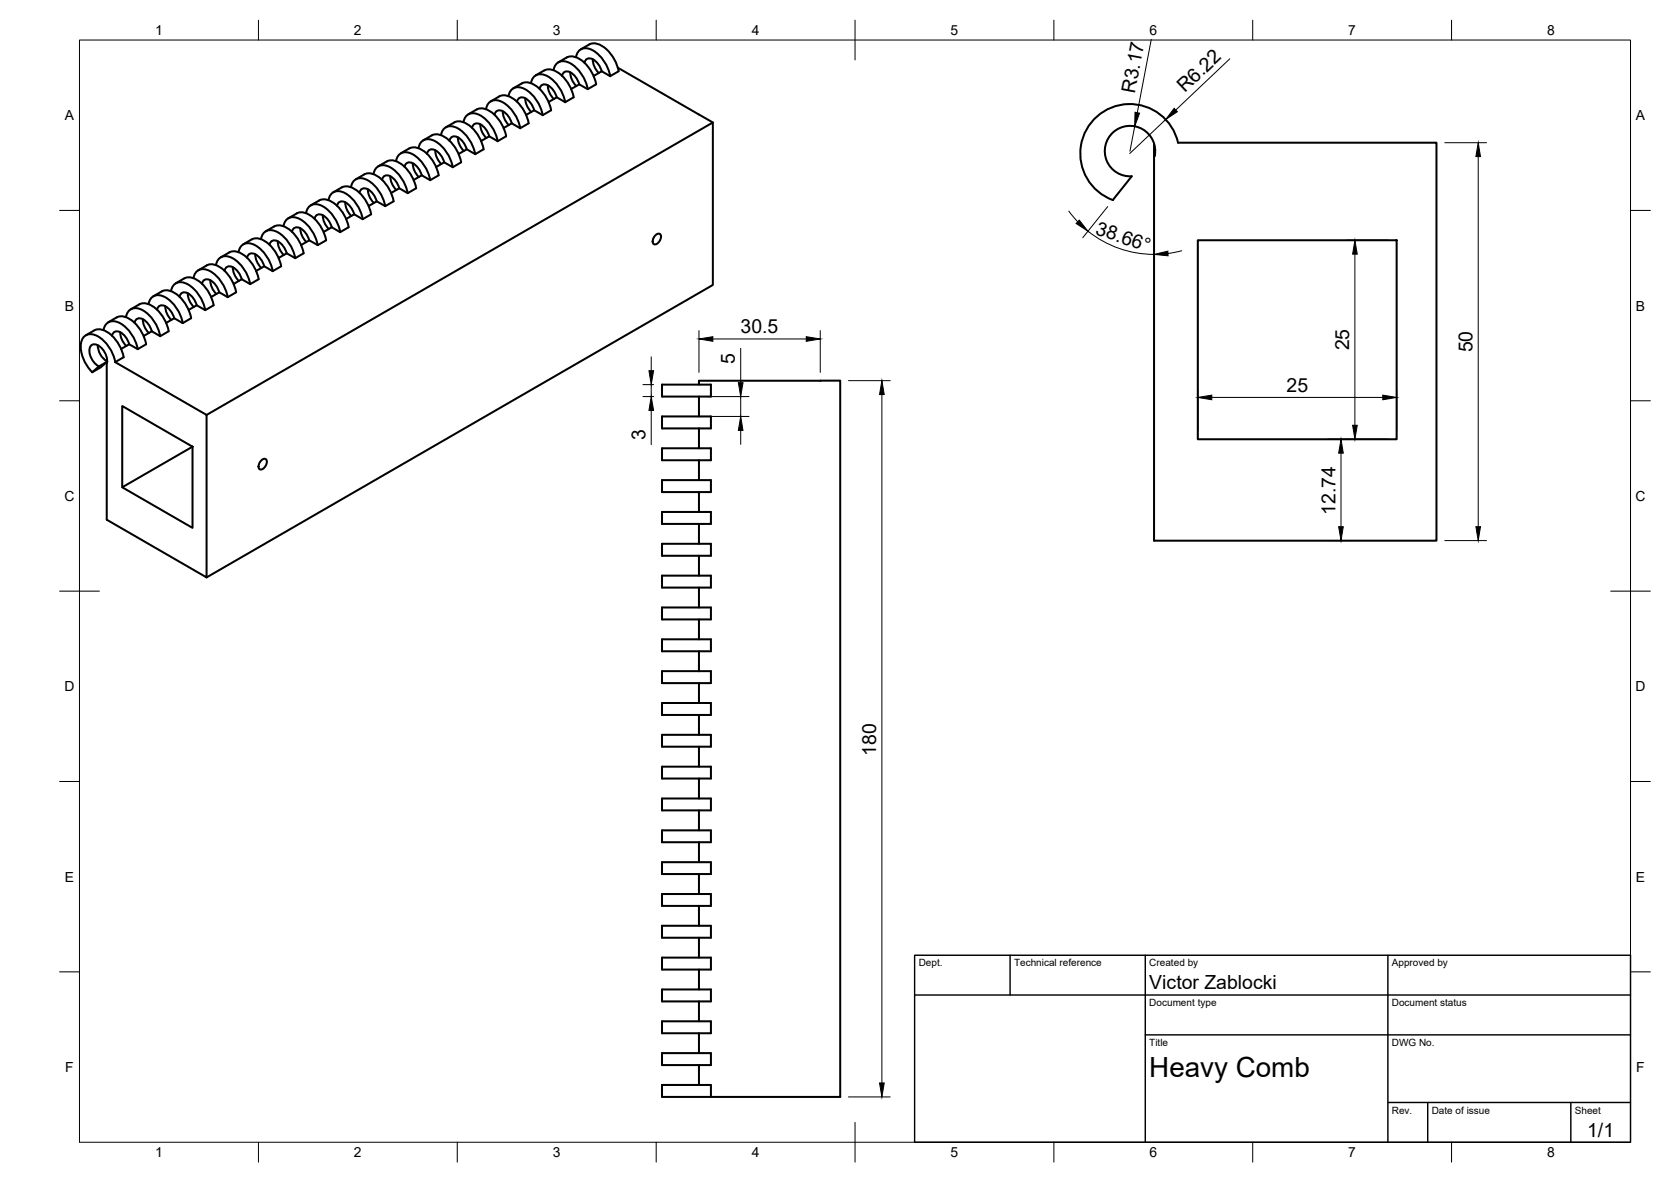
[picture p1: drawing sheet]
<svg xmlns="http://www.w3.org/2000/svg" width="420mm" height="297mm" viewBox="0 0 420 297" stroke-linecap="round" stroke-linejoin="round" font-family="sans-serif">
<!-- layer: Visible -->
<g fill="none" stroke="#000" stroke-width=".51">
<path d="M134.7 18.9a4.5 4.5 0 0 1 3.9-1.4 8.9 8.9 0 0 1 5.7 6.9M139.2 17.6a2.57 2.57 0 0 1 4.2-1.7 9.7 9.7 0 0 1 4.4 6.5M140.4 15.7a4.5 4.5 0 0 1 3.8-1.5 8.9 8.9 0 0 1 5.7 7M141.3 19.1a1.38 1.38 0 0 1 1-1.2 1.38 1.38 0 0 1 1.5 .5l1.1 1.2 .7 1.6M143.4 18.2l.4 1.8 1.1 1.6M144.8 14.4a2.57 2.57 0 0 1 4.3-1.7 9.7 9.7 0 0 1 4.3 6.4M146 12.4a4.4 4.4 0 0 1 3.9-1.5 8.9 8.9 0 0 1 5.7 7l-2.2 1.2-2.1-1.2M147 15.8a1.38 1.38 0 0 1 1-1.2 1.38 1.38 0 0 1 1.4 .5l1.2 1.2 .7 1.6M149.1 14.9l.3 1.8 1.2 1.6M151.3 17.9l-2.1 1.2M155.3 17l23.9 13.8v40.8l-127.3 73.5M102.9 37.3l-2.1 1.2"/>
<path d="M102.9 37.3a4.3 4.3 0 0 1 4.9 1.8l1 1.3 .8 1.4 .7 2.2-2.1 1.3M105.2 37.2a2.57 2.57 0 0 1 4.3-1.7 9.7 9.7 0 0 1 4.3 6.5M107.4 38.6a1.38 1.38 0 0 1 1-1.1 1.38 1.38 0 0 1 1.4 .5l1.2 1.2 .7 1.6M108.5 34l-2.1 1.3M108.6 34a4.3 4.3 0 0 1 4.8 1.8l1 1.3 .8 1.4 .8 2.3-2.2 1.2-2.1-1.2M109.4 37.8l.4 1.8 1.2 1.6M110.9 34a2.57 2.57 0 0 1 4.2-1.7 9.7 9.7 0 0 1 4.4 6.4M113 35.4a1.38 1.38 0 0 1 1-1.2 1.38 1.38 0 0 1 1.5 .5l1.1 1.2 .7 1.6M114.2 30.8a4.3 4.3 0 0 1 4.9 1.7l1 1.3 .8 1.4 .7 2.3-2.1 1.2M114.2 30.8l-2.1 1.2M115.1 34.5l.4 1.8 1.1 1.6M116.5 30.7a2.57 2.57 0 0 1 4.3-1.7 9.7 9.7 0 0 1 4.3 6.5"/>
<path d="M117.4 37.5l-2.1 1.2M117.4 37.5l2.1 1.2M117.8 28.7a4.5 4.5 0 0 1 3.8-1.4 8.9 8.9 0 0 1 5.7 6.9M118.7 32.1a1.38 1.38 0 0 1 1-1.1 1.38 1.38 0 0 1 1.5 .5l1.1 1.2 .7 1.6M120.8 31.2l.4 1.8 1.1 1.7M122.2 27.4a2.57 2.57 0 0 1 4.2-1.7 9.7 9.7 0 0 1 4.4 6.5M123 34.3l-2 1.1M123 34.3l2.1 1.2M124.3 28.8a1.38 1.38 0 0 1 1.1-1.1 1.38 1.38 0 0 1 1.4 .5l1.1 1.2 .8 1.6M125.5 24.2l-2.1 1.3M125.5 24.2a4.3 4.3 0 0 1 4.9 1.8l1 1.3 .8 1.4 .7 2.3-2.1 1.2-2.1-1.2M126.4 28l.4 1.8 1.1 1.6"/>
<path d="M127.3 34.3l-2.2 1.2M127.9 24.2a2.57 2.57 0 0 1 4.2-1.7 9.7 9.7 0 0 1 4.4 6.4M128.7 31l-2.1 1.2M129.1 22.2a4.4 4.4 0 0 1 3.8-1.5 8.9 8.9 0 0 1 5.7 7l-2.1 1.2M130 25.6a1.38 1.38 0 0 1 1-1.2 1.38 1.38 0 0 1 1.5 .5l1.1 1.2 .7 1.6M132.1 24.7l.4 1.8 1.1 1.6M133.5 20.9a2.57 2.57 0 0 1 4.2-1.7 9.7 9.7 0 0 1 4.4 6.5M134.3 27.7l-2 1.2M134.3 27.7l2.2 1.2M135.7 22.3a1.38 1.38 0 0 1 1-1.1 1.38 1.38 0 0 1 1.4 .5l1.2 1.2 .7 1.6M137.7 21.4l.4 1.8 1.2 1.7M140 24.5l-2.1 1.1"/>
<path d="M140 24.5l2.1 1.2 2.1-1.2M145.6 21.2l2.2 1.2 2.1-1.2M145.6 21.2l-2 1.2M179.2 30.8l-127.3 73.5M290.2 36.1v3.1h.1a6.3 6.3 0 0 0-5.5-7.5 6.3 6.3 0 0 0-7 6.2 6.3 6.3 0 0 0 6.8 6.4l-4.8 6M296.2 35.9h65v100h-71v-96.7M296.2 35.9a12.4 12.4 0 0 0-20.4-6.6 12.4 12.4 0 0 0 4 21M66.8 58.1a4.5 4.5 0 0 1 3.9-1.4 8.9 8.9 0 0 1 5.6 6.9l-2.1 1.3M71.3 56.8a2.57 2.57 0 0 1 4.2-1.7 9.7 9.7 0 0 1 4.4 6.5M72.5 54.9a4.4 4.4 0 0 1 3.8-1.5 8.9 8.9 0 0 1 5.7 7M73.4 58.2a1.38 1.38 0 0 1 1-1.1 1.38 1.38 0 0 1 1.5 .5l1.1 1.2 .7 1.6M75.5 57.4l.4 1.8 1.1 1.6"/>
<path d="M76.9 53.6a2.57 2.57 0 0 1 4.3-1.7 9.7 9.7 0 0 1 4.4 6.4M79.1 55a1.38 1.38 0 0 1 1-1.2 1.38 1.38 0 0 1 1.5 .5l1.1 1.2 .7 1.6M80.3 50.4l-2.2 1.2M80.3 50.4a4.3 4.3 0 0 1 4.9 1.7l1 1.3 .8 1.4 .7 2.3M81.2 54.1l.3 1.8 1.2 1.6M82.6 50.3a2.57 2.57 0 0 1 4.2-1.7 9.7 9.7 0 0 1 4.4 6.5M83.4 57.1l-2 1.2M83.4 57.1l2.1 1.2M83.8 48.3a4.5 4.5 0 0 1 3.8-1.4 8.9 8.9 0 0 1 5.7 6.9l-2.1 1.3M84.7 51.7a1.38 1.38 0 0 1 1.1-1.1 1.38 1.38 0 0 1 1.4 .5l1.1 1.2 .8 1.6M86.8 50.8l.4 1.8 1.1 1.7M87.7 57.1l-2.2 1.2"/>
<path d="M88.3 47a2.57 2.57 0 0 1 4.2-1.7 9.7 9.7 0 0 1 4.4 6.5M89.1 53.9l-2.1 1.1M89.1 53.9l2.1 1.2M89.5 45.1a4.4 4.4 0 0 1 3.8-1.5 8.9 8.9 0 0 1 5.7 7M90.4 48.4a1.38 1.38 0 0 1 1-1.1 1.38 1.38 0 0 1 1.5 .5l1.1 1.2 .7 1.6M92.5 47.6l.4 1.8 1.1 1.6M93.9 43.8a2.57 2.57 0 0 1 4.2-1.7 9.7 9.7 0 0 1 4.4 6.4M94.7 50.6l-2 1.2M94.7 50.6l2.2 1.2M96.1 45.2a1.38 1.38 0 0 1 1-1.2 1.38 1.38 0 0 1 1.4 .5l1.2 1.2 .7 1.6M97.2 40.6l-2.1 1.2M97.3 40.6a4.3 4.3 0 0 1 4.8 1.7l1 1.3 .8 1.4 .7 2.3"/>
<path d="M98.1 44.3l.4 1.8 1.1 1.6M99 50.6l-2.1 1.2M99.6 40.5a2.57 2.57 0 0 1 4.2-1.7 9.7 9.7 0 0 1 4.4 6.5M100.4 47.3l-2.1 1.2M100.4 47.3l2.1 1.2M101.7 41.9a1.38 1.38 0 0 1 1-1.1 1.38 1.38 0 0 1 1.5 .5l1.1 1.2 .7 1.6M103.8 41l.4 1.8 1.1 1.7M104.6 47.3l-2.1 1.2M106 44.1l-2 1.1M106 44.1l2.2 1.2M111.7 40.8l-2.1 1.2M164.8 59.1a.77 .77 0 0 1 1.4 0 1.95 1.95 0 0 1-1.7 2.3 1.29 1.29 0 0 1 0-2z"/>
<path d="M31.7 79.7a2.57 2.57 0 0 1 4.2-1.7 9.7 9.7 0 0 1 4.4 6.5M32.9 77.7a4.5 4.5 0 0 1 3.8-1.4 8.9 8.9 0 0 1 5.7 6.9M37.3 76.4a2.57 2.57 0 0 1 4.3-1.7 9.7 9.7 0 0 1 4.4 6.5M38.5 74.5a4.4 4.4 0 0 1 3.9-1.5 8.9 8.9 0 0 1 5.7 7M39.5 77.8a1.38 1.38 0 0 1 1-1.1 1.38 1.38 0 0 1 1.5 .5l1.1 1.2 .7 1.6M41.6 77l.3 1.8 1.2 1.6M43 73.2a2.57 2.57 0 0 1 4.2-1.7 9.7 9.7 0 0 1 4.4 6.4M43.8 80l-2 1.2M43.8 80l2.1 1.2M44.2 71.2a4.5 4.5 0 0 1 3.8-1.5 8.9 8.9 0 0 1 5.7 7l-2.1 1.2M45.1 74.6a1.38 1.38 0 0 1 1.1-1.2 1.38 1.38 0 0 1 1.4 .5l1.1 1.2 .8 1.6M47.2 73.7l.4 1.8 1.1 1.6"/>
<path d="M47.4 77.9l2.1-1.2 2.1 1.2M48 80l-2.1 1.2M48.6 69.9a2.57 2.57 0 0 1 4.3-1.7 9.7 9.7 0 0 1 4.4 6.5M49.8 67.9a4.4 4.4 0 0 1 3.9-1.4 8.9 8.9 0 0 1 5.7 6.9M50.8 71.3a1.38 1.38 0 0 1 1-1.1 1.38 1.38 0 0 1 1.5 .5l1.1 1.2 .7 1.5M52.9 70.4l.4 1.8 1.1 1.7M53.1 74.6l2-1.1 2.2 1.2M54.3 66.6a2.57 2.57 0 0 1 4.2-1.7 9.7 9.7 0 0 1 4.4 6.5M55.5 64.7a4.4 4.4 0 0 1 3.8-1.5 8.9 8.9 0 0 1 5.7 7M56.5 68a1.38 1.38 0 0 1 1-1.1 1.38 1.38 0 0 1 1.4 .5l1.2 1.2 .7 1.6M58.5 67.2l.4 1.8 1.1 1.6M59.4 73.5l-2.1 1.2"/>
<path d="M60 63.4a2.57 2.57 0 0 1 4.2-1.7 9.7 9.7 0 0 1 4.4 6.4M60.8 70.2l-2.1 1.2M60.8 70.2l2.1 1.2M61.2 61.4a4.5 4.5 0 0 1 3.8-1.5 8.9 8.9 0 0 1 5.7 7M62.1 64.8a1.38 1.38 0 0 1 1-1.2 1.38 1.38 0 0 1 1.5 .5l1.1 1.2 .7 1.6M64.2 63.9l.4 1.8 1.1 1.6M65 70.2l-2.1 1.2M65.6 60.1a2.57 2.57 0 0 1 4.3-1.7 9.7 9.7 0 0 1 4.3 6.5M66.4 66.9l-2 1.2M66.4 66.9l2.2 1.2M67.8 61.5a1.38 1.38 0 0 1 1-1.1 1.38 1.38 0 0 1 1.4 .5l1.2 1.2 .7 1.6M69.8 60.6l.4 1.8 1.2 1.7"/>
<path d="M70.7 66.9l-2.1 1.2M72.1 63.7l-2.1 1.1M72.1 63.7l2.1 1.2M77.8 60.4l-2.1 1.2M77.8 60.4l2.1 1.2M82 60.4l-2.1 1.2M301.2 60.4h50v50h-50zM21.6 84.3a4.4 4.4 0 0 1 3.8-1.5 8.9 8.9 0 0 1 5.7 7l-2.1 1.2M24.6 86.8a4.9 4.9 0 0 0 2.3 4M24.9 92.1l2-1.2-1.6 1.4-2.1 1.2M24.9 92.1l-1.7 1.4M26 83a2.57 2.57 0 0 1 4.3-1.7 9.7 9.7 0 0 1 4.3 6.4"/>
<path d="M26.9 91.1v.1a4.3 4.3 0 0 0-3.3-4.7 1.56 1.56 0 0 0-1.1 2.1l.7 1.8 .8 1 .9 .7M27.2 81a4.5 4.5 0 0 1 3.8-1.5 8.9 8.9 0 0 1 5.7 7l-2.1 1.2M28.2 84.4a1.38 1.38 0 0 1 1-1.2 1.38 1.38 0 0 1 1.4 .5l1.2 1.2 .7 1.6M29 91l22.9 13.3v40.8l-25.1-14.5v-39.4M29 91a9.3 9.3 0 0 0-5.2-6.9 2.58 2.58 0 0 0-3.5 3 9.8 9.8 0 0 0 2.9 6.4M30.2 83.5l.4 1.8 1.1 1.6M32.5 86.5l-2.1 1.2M32.5 86.5l2.1 1.2M33.8 81.1a1.38 1.38 0 0 1 1.1-1.1 1.38 1.38 0 0 1 1.4 .5l1.1 1.2 .8 1.5M35.9 80.2l.4 1.8 1.1 1.7M38.2 83.3l-2.1 1.1M38.2 83.3l2.1 1.2"/>
<path d="M42.4 83.3l-2.1 1.2M166.5 96.7h12.3v3h-12.3zM175.7 96.7v-1h35.6v180h-44.8v-3h12.3v3M175.7 99.7v5M30.7 102l17.7 10.3v20.4l-17.7-10.2zM48.4 112.3l-17.7 10.2M65.7 115.7a.77 .77 0 0 1 1.4 0 1.95 1.95 0 0 1-1.7 2.3 1.29 1.29 0 0 1 0-2zM166.5 112.7h12.3v3h-12.3zM166.5 104.7h12.3v3h-12.3zM175.7 107.7v5M175.7 115.7v5M166.5 136.7h12.3v3h-12.3z"/>
<path d="M166.5 128.7h12.3v3h-12.3zM166.5 120.7h12.3v3h-12.3zM175.7 123.7v5M175.7 131.7v5M175.7 139.7v5M166.5 152.7h12.3v3h-12.3zM166.5 144.7h12.3v3h-12.3zM175.7 147.7v5M175.7 155.7v5M166.5 176.7h12.3v3h-12.3zM166.5 168.7h12.3v3h-12.3zM166.5 160.7h12.3v3h-12.3z"/>
<path d="M175.7 163.7v5M175.7 171.7v5M175.7 179.7v5M166.5 192.7h12.3v3h-12.3zM166.5 184.7h12.3v2.9h-12.3zM175.7 187.6v5.1M175.7 195.7v5M166.5 200.7h12.3v3h-12.3zM166.5 208.7h12.3v3h-12.3zM166.5 216.7h12.3v3h-12.3zM175.7 203.7v5M175.7 211.7v5"/>
<path d="M175.7 219.7v5M166.5 224.7h12.3v3h-12.3zM166.5 232.6h12.3v3.1h-12.3zM175.7 227.7v4.9M175.7 235.7v5M166.5 240.7h12.3v3h-12.3zM166.5 248.7h12.3v3h-12.3zM166.5 256.7h12.3v3h-12.3zM175.7 243.7v5M175.7 251.7v5M175.7 259.7v5M166.5 264.7h12.3v3h-12.3z"/>
<path d="M175.7 267.7v5"/>
</g>
<!-- layer: BORDER -->
<g fill="none" stroke="#000" stroke-width=".25">
<path d="M20 10.1h390v276.9h-390zM65 5.1v5M115 5.1v5M165 5.1v5M215 5.1v10M265 5.1v5M315 5.1v5M365 5.1v5M15 52.9h5M410 52.9h5M15 100.7h5M410 100.7h5"/>
<path d="M15 148.6h10M405 148.6h10M15 196.4h5M410 196.4h5M15 244.2h5M410 244.2h5M65 287v5M115 287v5M165 287v5M215 282.1v9.9M265 287v5M315 287v5"/>
<path d="M365 287v5"/>
</g>
<!-- layer: TITLEBLOCK -->
<path d="M230 240.1h180v46.9h-180zM230 250h180M254 240.1v9.9M288 240.1v46.9M349 240.1v46.9M288 260.1h122M349 277.1h61M359 277.1v9.9M395 277.1v9.9" fill="none" stroke="#000" stroke-width=".36"/>
<!-- layer: FD_Dimensions -->
<g fill="none" stroke="#000" stroke-width=".25">
<path d="M289.5 9.9l-3.5 18.4M309.2 14.8l-13.6 12.9M285.3 31.8l-1.2 6.2M293.1 30l-9 8.6M363.3 35.9h10.5M371.7 39.4v93M268.7 53.1l2.3 2.6M273.6 58.1a26.6 26.6 0 0 0 16.6 5.8M278.5 51.9l-6.3 7.8M297.1 63l-3.4 .7M338.6 60.4h10.5M340.7 63.9v43"/>
<path d="M161.6 96.7h2.8M161.6 99.7h2.8M163.7 89.7v3.5M163.7 96.7v3M175.7 83.1v10.5M177.8 99.7h10.5M179.2 85.2h23.5M186.2 87.5v8.7M186.2 99.7v5M206.2 83.1v10.5M213.3 95.7h10.5M221.7 99.2v172.9"/>
<path d="M301.2 97.8v10.5M304.7 99.9h43M351.2 97.8v10.5M163.7 103.2v8.5M177.8 104.7h10.5M186.2 108.2v3.5M333.7 110.4h15.4M337.2 113.9v18.5M333.7 135.9h5.6M363.3 135.9h10.5M213.3 275.7h10.5"/>
</g>
<g fill="#000" stroke="#000" stroke-width=".25">
<path d="M285.4 28.2l1.1 .2-1.2 3.4zM295.2 27.2l.8 .9-2.9 1.9zM371.7 35.9l.6 3.5h-1.2zM271.4 55.3l2.2 2.8-3-1.9zM290.2 63.9l3.4-.8 .1 1.2zM340.7 60.4l.6 3.5h-1.2zM163.2 93.2h1.1l-.6 3.5zM175.7 85.2l3.5-.6v1.2zM185.7 96.2h1.1l-.6 3.5zM202.7 84.6l3.5 .6-3.5 .6zM221.7 95.7l.6 3.5h-1.2zM301.2 99.9l3.5-.6v1.2z"/>
<path d="M347.7 99.3l3.5 .6-3.5 .6zM163.7 99.7l.6 3.5h-1.1zM186.2 104.7l.6 3.5h-1.1zM337.2 110.4l.6 3.5h-1.2zM340.1 106.9h1.2l-.6 3.5zM336.6 132.4h1.2l-.6 3.5zM371.1 132.4h1.2l-.6 3.5zM221.1 272.1h1.2l-.6 3.6z"/>
</g>
<text font-size="7" x="289" y="270.6">Heavy Comb</text>
<g font-size="4.9">
<text x="285.4" y="23.6" transform="rotate(-79 285.4 23.6)">R3.17</text>
<text x="297.9" y="23.5" transform="rotate(-43 297.9 23.5)">R6.22</text>
<text x="275.2" y="58.7" transform="rotate(19 275.2 58.7)">38.66°</text>
<text x="186.2" y="83.7">30.5</text>
<text x="339.2" y="88.1" transform="rotate(-90 339.2 88.1)">25</text>
<text x="370.2" y="88.6" transform="rotate(-90 370.2 88.6)">50</text>
<text x="184.8" y="91.5" transform="rotate(-90 184.8 91.5)">5</text>
<text x="323.5" y="98.4">25</text>
<text x="162.3" y="110.6" transform="rotate(-90 162.3 110.6)">3</text>
<text x="335.8" y="129.4" transform="rotate(-90 335.8 129.4)">12.74</text>
<text x="220.3" y="189.9" transform="rotate(-90 220.3 189.9)">180</text>
<text x="289" y="248.5">Victor Zablocki</text>
<text x="399.1" y="285.7">1/1</text>
</g>
<g font-size="3.5">
<text x="39" y="8.8">1</text>
<text x="89" y="8.8">2</text>
<text x="139" y="8.8">3</text>
<text x="189" y="8.8">4</text>
<text x="239" y="8.8">5</text>
<text x="289" y="8.8">6</text>
<text x="339" y="8.8">7</text>
<text x="389" y="8.8">8</text>
<text x="16.3" y="30.2">A</text>
<text x="411.3" y="30.2">A</text>
<text x="16.3" y="78">B</text>
<text x="411.3" y="78">B</text>
<text x="16.2" y="125.9">C</text>
<text x="411.2" y="125.9">C</text>
<text x="16.2" y="173.7">D</text>
<text x="411.2" y="173.7">D</text>
<text x="16.3" y="221.6">E</text>
<text x="411.3" y="221.6">E</text>
<text x="16.4" y="269.4">F</text>
<text x="411.4" y="269.4">F</text>
<text x="39" y="290.8">1</text>
<text x="89" y="290.8">2</text>
<text x="139" y="290.8">3</text>
<text x="189" y="290.8">4</text>
<text x="239" y="290.8">5</text>
<text x="289" y="290.8">6</text>
<text x="339" y="290.8">7</text>
<text x="389" y="290.8">8</text>
</g>
<g font-size="2.5">
<text x="231" y="242.9">Dept.</text>
<text x="255" y="242.9">Technical reference</text>
<text x="289" y="242.9">Created by</text>
<text x="350" y="242.9">Approved by</text>
<text x="289" y="252.8">Document type</text>
<text x="350" y="252.8">Document status</text>
<text x="289" y="262.9">Title</text>
<text x="350" y="262.9">DWG No.</text>
<text x="350" y="279.9">Rev.</text>
<text x="360" y="279.9">Date of issue</text>
<text x="396" y="279.9">Sheet</text>
</g>
</svg>
